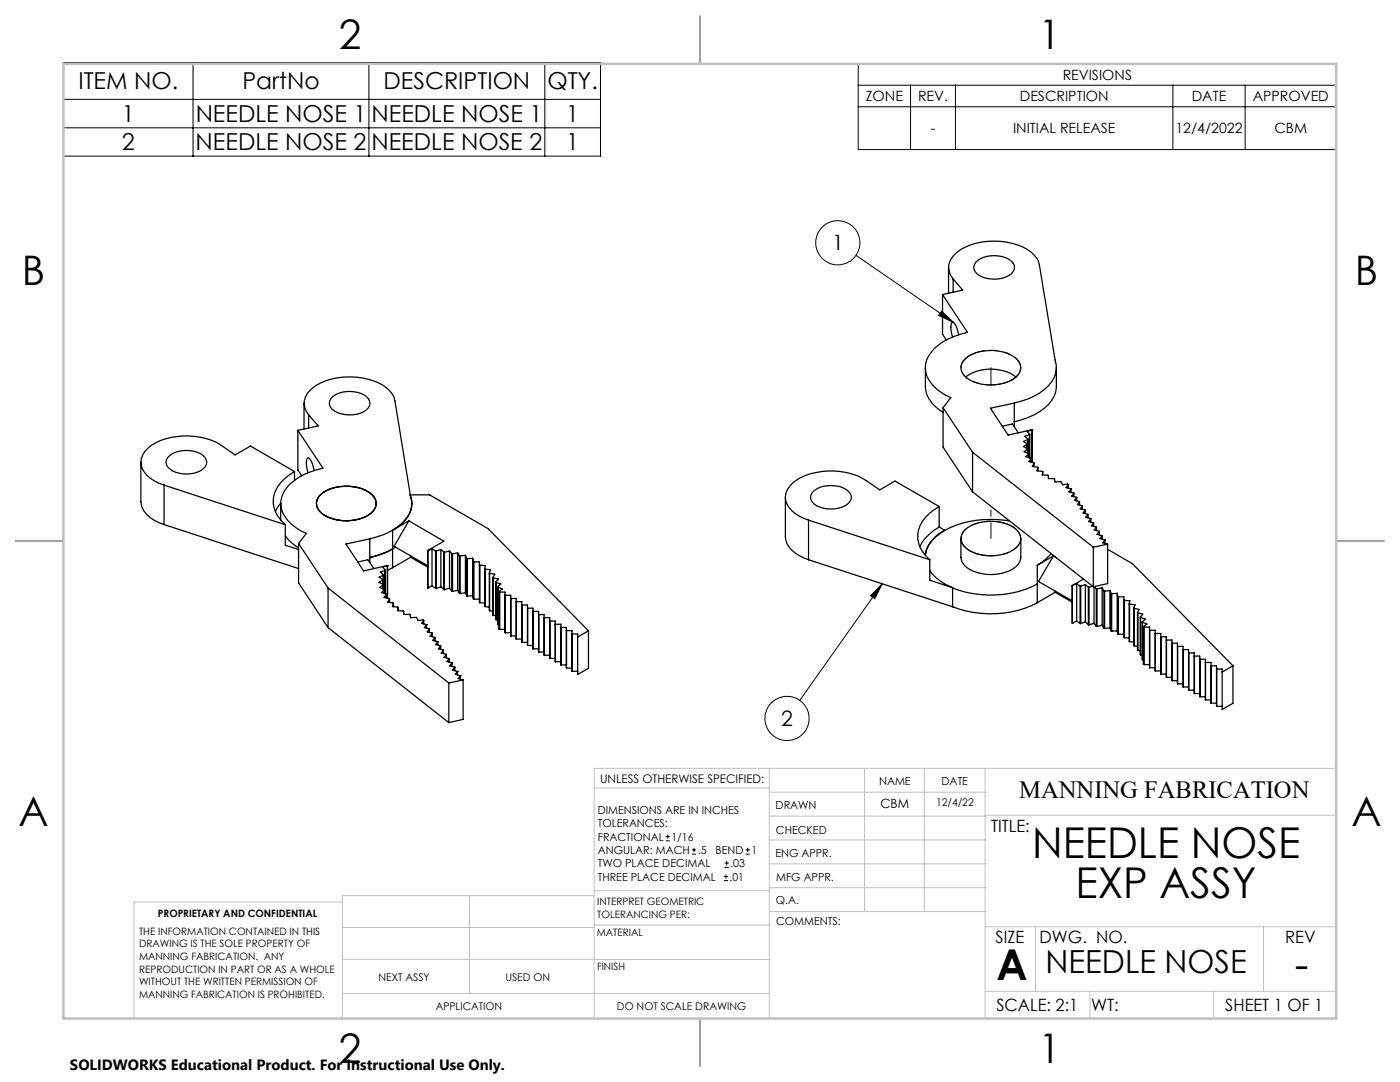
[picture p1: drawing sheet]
<svg xmlns="http://www.w3.org/2000/svg" width="279mm" height="216mm" viewBox="0 0 279 216" stroke-linecap="round" stroke-linejoin="round" font-family="sans-serif">
<g fill="none" stroke="#000" stroke-width=".25">
<path d="M139.7 3.2v9.5M188.1 58.8l5 7.5a12.8 12.8 0 0 0-7.3 4 4.9 4.9 0 0 0 1 7.2l1.8 1.3 1.2 .5-1.6 2.1M188.1 58.8v7.9l.7 1.1M189.3 53.4v5.1M190.2 55.7a3.5 3.5 0 0 1 .8-5.4 13.6 13.6 0 0 1 14.7 0 4.1 4.1 0 0 1 1.7 2.6l3.2 19a5.2 5.2 0 0 1-2.2 5.9 14.3 14.3 0 0 1-6 2.6M190.2 55.7l1.9 2.2-4 .9M190.2 55.7v2.6M195.1 52a6 6 0 0 1 6.8 .1 1.72 1.72 0 0 1-.7 3 6.2 6.2 0 0 1-6.3-.5 1.61 1.61 0 0 1 .2-2.6zM66.5 79.1a6 6 0 0 1 6.7 .1 1.69 1.69 0 0 1 .6 1.7 1.69 1.69 0 0 1-1.2 1.3 6.2 6.2 0 0 1-6.3-.5 1.61 1.61 0 0 1 .2-2.6zM184.7 73.4v3.7a6.3 6.3 0 0 0 3.5 5.2M191.3 66.8l-.5-1.8a.74 .74 0 0 0-.8-.7l-.2 1 .3 1.9M192.6 71.6a8.7 8.7 0 0 1 9.1-.8 2.76 2.76 0 0 1 1.8 3.5 5.7 5.7 0 0 1-4.8 2.5 7.7 7.7 0 0 1-6.3-1.9 2.19 2.19 0 0 1 .2-3.3z"/>
<path d="M192.7 75.2a8.7 8.7 0 0 1 10.1 0M210.8 73.4v3.7a6 6 0 0 1-3.4 5.1 16.2 16.2 0 0 1-5 2M28.1 92.2v7.9a5 5 0 0 0 3.6 4.2l1 .4M32.7 96.8v7.9M32.7 96.8l24.2 7.9M33.4 91.3a5.5 5.5 0 0 1 6-1 2.05 2.05 0 0 1 1.8 2.4 3.5 3.5 0 0 1-3.2 1.8 4.5 4.5 0 0 1-4.8-1.8v-.9zM58.8 94.1l-8.8-5.1-3.1 1.8a14.4 14.4 0 0 0-13.8-3.2 6.6 6.6 0 0 0-4.9 3.8 3.8 3.8 0 0 0 1.8 4l.8 .6 1.9 .8M58.8 94.1a7.7 7.7 0 0 0-4.3 5.6 6.1 6.1 0 0 0 2.4 5M58.8 94.1v1.7M59.4 85.9l5.1 7.5a11.4 11.4 0 0 0-7.8 4.7 5 5 0 0 0 1.5 6.5l1.8 1.3 1.1 .5-1.5 2M59.4 85.9v7.9l.8 1.1M60.7 80.5v5.1"/>
<path d="M61.6 82.8a3.5 3.5 0 0 1 .8-5.4 13.6 13.6 0 0 1 14.7 0 4.1 4.1 0 0 1 1.7 2.6l3.1 19a5.1 5.1 0 0 1-2.1 5.8 14.3 14.3 0 0 1-6 2.7M61.6 82.8l1.9 2.2-4.1 .9M61.6 82.8v2.6M62.7 93.9l-.5-1.8a.74 .74 0 0 0-.8-.7l-.3 1 .4 1.9M63.9 98.8a8.6 8.6 0 0 1 9.1-1 3.1 3.1 0 0 1 2.1 3 4.1 4.1 0 0 1-3.1 2.7 8.9 8.9 0 0 1-7.7-1 2.33 2.33 0 0 1-.4-3.7zM63.9 98.7a8.7 8.7 0 0 1 9.2-.8 2.76 2.76 0 0 1 1.8 3.5 5.9 5.9 0 0 1-4.8 2.5 7.9 7.9 0 0 1-6.4-1.9 2.27 2.27 0 0 1 .2-3.3zM156.7 99.2v7.9a4.5 4.5 0 0 0 2.7 3.7l2 .9M162.1 98.3a5.6 5.6 0 0 1 7.5 0 1.69 1.69 0 0 1-.9 2.6 6.3 6.3 0 0 1-6.2-.4 1.62 1.62 0 0 1-.4-2.2zM188.2 81.4l5.9 8.8M188.2 81.4v7.8l5.9 8.9M194.1 90.2v7.9M194.1 90.2l24.1 19"/>
<path d="M194.1 98.1l24.1 19M200 85.1l2-.5 1.2 1.8M202.4 80.4l-4.7 1.1 3.5 5.3 4.8-1M202.4 80.4v4.8M205 88.5l-.7 .6 .8 .5M205 88.5v1M205.1 89.6l-.7 .5 .9 .5M205.1 89.6v.8M205.1 87.6l-.8 .5 .7 .4M205.1 87.6v2.9M205.3 90.6l-.5 .5 .9 .4M205.3 90.6v.7"/>
<path d="M205.5 86.7l-1 .4 .6 .5M205.5 86.7v4.7M205.5 86.6v.1M205.5 86.6v4.8M205.7 91.5l-.4 .6 1.1 .4M205.7 91.5v.7M206 85.8h.1M206 85.8l-1 .3 .5 .5M206 85.8v6.5M206.4 92.5l-.4 .6 1.2 .2M206.4 92.5v.6M207.2 93.3l-.3 .6 1.2 .2"/>
<path d="M207.2 93.3v.6M208.1 94.1l-.1 .7h1.2v.7h1.2l.2 .7 1.1-.1 .4 .6 1-.1 .1 .1M208.1 94.1v.7M213.2 96.7l-.4 .6 .9 .2v.7M213.2 96.7v.7M213.7 97.6l-.4 .5 1 .3v.7M214.3 98.4l-.4 .6 1 .2v.7M214.9 99.3l-.4 .5 .9 .3v.7M3.1 107.9h9.6M32.7 104.7l26.9 8.8M56 100.4l-1 1.7M56 100.5v3.3"/>
<path d="M56.9 106.9a8.7 8.7 0 0 0 2.7 2.4M56.9 104.7v4.1l2.7 .8M59.6 108.4l5.9 8.9M59.6 108.4v7.9l5.9 8.9M65.5 117.3l24.1 19M65.5 117.3v7.9M71.4 112.1l2-.4 1.2 1.8M73.8 107.5l-4.8 1 3.6 5.4 4.7-1M73.8 107.5v4.8M76.4 115.6l-.8 .6 .8 .5M76.4 115.6v1M76.4 116.7l-.6 .5 .9 .5"/>
<path d="M76.4 116.7v.8M76.5 114.7l-.8 .5 .7 .4M76.5 114.7v2.8M76.7 117.7l-.6 .5 1 .4M76.7 117.7v.7M76.8 113.8l-.9 .4 .6 .5M76.8 113.8v4.7M76.9 113.7l-.1 .1M76.9 113.7v4.8M77.1 118.6l-.4 .6 1.1 .4M77.1 118.6v.7M77.3 112.9h.1"/>
<path d="M77.3 112.9l-1 .3 .6 .5M77.3 112.9v6.5M77.8 119.6l-.4 .6 1.1 .2M77.8 119.6v.6M78.4 105.8a6.8 6.8 0 0 0 3.8-5.4l-.4-1.7h3.9l11.7 6.8 20 20.4M78.4 105.8v7.5M78.4 113.3l-1.1 .5M78.9 109.2a14.3 14.3 0 0 1-5.1 2.1 17.3 17.3 0 0 0 4.6-1.8M81.6 103.9l-3.2 1.9M81.6 103.9l7 4.1-3.2 1.9M81.6 103.9l-3 5.1 6.8 3.9M82 110.9v.3"/>
<path d="M82 111.2l3.4 2M82 111.2l-3.6 2.1M85.4 109.9h.1M85.4 117.3h.1M85.4 109.9v7.4M86.2 109.5l.7 .5M86.2 109.5l-.8 .4M86.2 109.5v7.4M86.2 116.9l.7 .5M86.2 116.9l-.8 .4M86.9 110h.2M86.9 117.4h.2"/>
<path d="M86.9 110v7.4M87.1 110v7.4M88 109.6l.6 .6M88 109.6l-.9 .4M88 109.6v7.5M88 117.1l.6 .6M88 117.1l-.9 .3M88.6 110.2h.1M88.6 117.7h.1M88.6 110.2v7.5M88.7 110.2v7.5M89.7 109.9l.5 .6"/>
<path d="M89.7 109.9l-1 .3M89.7 109.9v7.5M89.7 117.4l.5 .6M89.7 117.4l-1 .3M90.2 110.5h.1M90.2 118h.1M90.2 110.5v7.5M90.3 110.5v7.5M91.3 110.3l.4 .6M91.3 110.3l-1 .2M91.3 110.3v7.5M91.3 117.8l.4 .6"/>
<path d="M91.3 117.8l-1 .2M91.7 110.9h.1M91.7 118.4h.1M91.7 110.9v7.5M91.8 110.9v7.5M92.9 110.8l.2 .6M92.9 110.8l-1.1 .1M92.9 110.8v7.5M92.9 118.3l.2 .6M92.9 118.3l-1.1 .1M93.1 111.4l.1 .1M93.1 118.9l.1 .1"/>
<path d="M93.1 111.4v7.5M93.2 111.5v7.5M94.3 111.4l.2 .6M94.3 111.4l-1.1 .1M94.3 111.4v7.5M94.3 118.9l.2 .6M94.3 118.9l-1.1 .1M94.5 112l.1 .1M94.5 119.5l.1 .1M94.5 112v7.5M94.6 112.1h1.1v8.1l.1 .1M94.6 112.1v7.5"/>
<path d="M94.6 119.6h1.1M95.7 112.7l.1 .1M95.8 112.8l1.1 .1-.2 .6M95.8 112.8v7.5M96.7 113.5l.1 .1M96.7 113.5l.1 7.5M96.8 113.6l1.1 .1-.3 .6M96.8 113.6v7.4M97.6 114.3l.1 .1M97.6 114.3l.1 7.5M97.7 114.4l1 .2-.3 .6M97.7 114.4v7.4"/>
<path d="M98.4 115.2v.1M98.4 115.2v7.5M98.4 115.3l1 .2-.4 .6M98.4 115.3v7.4M99 116.1v.1M99 116.1v7.5M99 116.2l.9 .3-.6 .6M99 116.2v7.4M99.3 117.1l.1 .1M99.3 117.1l.1 7.5M99.4 117.2l.9 .3-.7 .5M99.4 117.2v7.4"/>
<path d="M99.6 118l.1 .1M99.6 118v7.5l.1 .1M99.7 118.1h1.1v8.2M99.7 118.1v7.5M100.8 118.7v.1M100.8 118.8h1.1l.1 8.1M100.8 118.8v7.5M101.9 119.4h1.1v8.1M161.4 103.8v7.9M161.4 103.8l24.2 7.9M161.4 111.7l28.7 9.4M185.6 113.9a9.5 9.5 0 0 0 4.5 3.4"/>
<path d="M185.6 111.7v4.1l4.5 1.5M187.4 101.1l-8.8-5.1-3 1.8a15.5 15.5 0 0 0-6.8-3.5 13.8 13.8 0 0 0-9.9 1.6 3.8 3.8 0 0 0-1.9 4.6 6.8 6.8 0 0 0 4.4 3.3M187.4 101.1a7.7 7.7 0 0 0-4.2 5.5 6 6 0 0 0 2.4 5.1M187.4 105.2a8.4 8.4 0 0 0-3.8 3.9M187.4 105.2l1.1 .6M187.4 101.1v4.1M188.5 105.8a7 7 0 0 0-3.8 5 6.5 6.5 0 0 1 3.8-4.9M188.5 105.8v.1M190.1 117.3v3.8M191.8 107.5v3.7a3.3 3.3 0 0 0 2.4 2.8 9 9 0 0 0 8.5-.9 2.57 2.57 0 0 0 1-1.9v-3.7M192.5 105.8a8.7 8.7 0 0 1 9.1-1 2.84 2.84 0 0 1 1.9 3.5 6.3 6.3 0 0 1-5.6 2.6 6.6 6.6 0 0 1-5.8-2.4 2.14 2.14 0 0 1 .4-2.7zM201.5 104a20 20 0 0 0-13 1.9"/>
<path d="M207 116.5a20.9 20.9 0 0 1-16.9 .8M207 112.8v7.5M209.8 110.5a9.4 9.4 0 0 1-2.8 2.3M210.2 110.9l-3.2 1.9M210.2 110.9l.7 .4M210.2 110.9l-2.9 5.1 6.7 3.9M210.6 117.9v.3M210.6 118.2l3.4 2M210.6 118.2l-3.6 2.1M214 116.8h.1M214 116.8v7.5M214.9 116.5l.6 .4"/>
<path d="M214.9 116.5l-.9 .3M214.9 116.5v7.4M215.4 100.1l-.4 .6 1 .2v.7M215.5 116.9l.2 .1M215.5 116.9v7.5M215.7 117v7.4M216 101l-.4 .5 1 .3M216.3 115.5l-2.3 1.3M216.6 101.8v.7M216.6 101.8l-.5 .6 1 .3M216.6 116.6l.6 .6M216.6 116.6l-.9 .4"/>
<path d="M216.6 116.6v7.5M217.1 102.7l-.4 .5 1 .3M217.1 102.7v.6M217.2 117.2h.1M217.2 117.2v7.4M217.3 117.2v7.5M217.7 103.5l-.5 .6 1.1 .3M217.7 103.5v.7M218.1 117l-.8 .2M218.2 109.2v7.9M218.3 104.4l-.5 .5 1 .3M218.3 104.4v.6"/>
<path d="M218.3 117.1v7.3M218.4 117.1l.4 .4M218.8 117.5h.1M218.8 117.5v7.5M218.8 105.2l-.4 .6 1 .2M218.8 105.2v.7M218.9 117.5v7.5M219.4 106h.1M219.4 106l-.5 .6 1.1 .3M219.4 106v.8M220 117.3l.3 .6M220 117.3l-1.1 .2"/>
<path d="M220 106.9v.7M220 117.3v7.5M220 106.9l-.5 .6 1 .2M220.3 117.9l.2 .1M220.3 117.9v7.5M220.5 118v7.4M220.5 107.7l-.4 .6 1 .3M220.5 107.7v.7M221.1 109.6l4.9 2.9 20.1 20.4M221.1 108.6l-2.9 .6M221.1 108.6v7.9l-2.9 .6M221.5 117.8l.3 .6"/>
<path d="M221.5 117.8l-1 .2M221.5 117.8v7.5M221.8 118.4l.1 .1M221.8 118.4v7.5M221.9 118.5v7.4M223 118.4l.1 .6M223 118.4l-1.1 .1M223 118.4v7.5M223.1 119l.1 .1M223.1 119v7.5M223.2 119.1h1.1v8.1h.1M223.2 119.1v7.5"/>
<path d="M224.3 119.7l.1 .1M224.4 119.8l1.1 .1-.1 .6M224.4 119.8v7.4M266.7 107.9h9.5M65.5 125.2l24.1 19M78.5 120.4l-.2 .6 1.2 .2M78.5 120.4v.6M79.5 121.2l-.1 .6 1.2 .2v.6h1.1l.3 .7 1.1-.1 .3 .6 1.1-.1 .1 .1M79.5 121.2v.6M84.6 123.8l-.5 .6 1 .2M84.6 123.8v.7M85.1 124.6h.1"/>
<path d="M85.1 124.6l-.4 .6 1 .3v.7M85.1 124.6v.7M85.7 125.5l-.4 .6 1 .2v.7M86.3 126.4l-.5 .5 1 .3M86.8 127.2l-.4 .6 1 .3M86.8 127.2v.7M87.4 128.1l-.5 .5 1 .3M87.4 128.1v.6M87.9 128.9v.7M87.9 128.9l-.4 .6 1 .3M88.5 129.8l-.4 .5 1 .3M88.5 129.8v.6"/>
<path d="M89.1 130.6l-.5 .6 1 .2M89.1 130.6v.7M89.6 136.3v7.9M89.6 131.4l-.4 .6 1 .3M89.6 131.4v.7M90.2 132.3l-.5 .6 1 .2M90.2 132.3v.7M90.7 133.1h.1M90.8 133.1l-.5 .6 1 .3M90.8 133.1v.7M91.3 134h.1M91.3 134l-.4 .5 1 .3"/>
<path d="M91.3 134v.7M91.9 134.8h.1M91.9 134.8v.7M91.9 134.8l-.5 .6 1 .3M92.4 135.7l-2.8 .6M92.4 135.7v7.8l-2.8 .7M95.8 120.3h.9M96.8 121l.8 .1M97.7 121.8l.7 .2M98.4 122.7l.6 .2M99 123.6l.3 .2M99.4 124.6l.2 .1"/>
<path d="M99.7 125.6h1.1M100.8 126.3h1.1M101.9 126.9h.1M102 126.9h1M103 120.1h1.1v8.1h1.2M103 127.5h.1M103 127.5h1.1M104.1 120.7h.1M104.2 120.7h1.1v8.1h1.1M104.2 120.7v7.5M105.3 121.3v.1M105.3 121.4h1.1v8.1"/>
<path d="M105.3 121.4v7.4M106.4 122h.1M106.4 122h1.1v8.1M106.4 122v7.5M106.4 129.5h1.1M107.5 122.6h1.1v8.1M107.5 122.6v7.5M107.5 130.1h1.1M108.6 123.3h1.1v8.1h1.1M108.6 123.3v7.4M108.6 130.7h1.1M109.7 123.9h.1"/>
<path d="M109.7 123.9h1.1v8.1M109.7 123.9v7.5M110.8 124.5v.1M110.8 124.6h1.1l.1 8.1M110.8 124.6v7.4M110.8 132h1.1M111.9 125.2h1.1l.1 8.1M111.9 132.6l.1 .1M112 132.7h1M113 125.8h1.2v8.1h1.1M113.1 125.8v7.5M113.1 133.3h1.1"/>
<path d="M114.2 126.5h.1M114.2 126.5v7.4M117.4 125.9l-2.1 1.2M117.4 125.9v7.4l-2.1 1.3v-8.1h-1.1M207 120.3a20.9 20.9 0 0 1-16.9 .8M214 124.3h.1M214.9 123.9l.6 .5M214.9 123.9l-.9 .4M215.5 124.4h.2M216.6 124.1l.6 .5M216.6 124.1l-.9 .3M217.2 124.6l.1 .1"/>
<path d="M218.3 124.4l.5 .6M218.3 124.4l-1 .3M218.8 125h.1M220 124.8l.3 .6M220 124.8l-1.1 .2M220.3 125.4h.2M221.5 125.3l.3 .6M221.5 125.3l-1 .1M221.8 125.9h.1M223 125.9l.1 .6M223 125.9h-1.1M223.1 126.5l.1 .1"/>
<path d="M224.3 126.5l-1.1 .1M224.4 127.2l1 .1M225.4 120.5h.1M225.4 120.5v7.5M225.4 120.5l1.1 .2-.2 .6M225.4 128l.9 .1M226.3 121.3v.1M226.3 121.3v7.6M226.3 121.4l1.1 .2-.4 .6M226.3 121.4v7.5M226.3 128.9l.7 .1M227 122.2l.1 .1"/>
<path d="M227 122.2l.1 7.6M227.1 122.3l1 .3-.5 .5M227.1 122.3v7.5M227.1 129.8l.5 .1M227.6 123.1v.1M227.6 123.1v7.6M227.6 123.2l1 .3-.6 .6M227.6 123.2v7.5M227.6 130.7l.4 .1M228 124.1h.1M228 124.1v7.5M228 124.1l.9 .4-.7 .5"/>
<path d="M228 131.6l.2 .1M228.2 125l.2 .1M228.2 125v7.5l.2 .1M228.4 125.1h1v8.1M228.4 125.1v7.5M228.4 132.6h1M229.4 125.8h1.1l.1 8.1M229.4 125.8v7.4M229.4 133.2h1.1M230.5 126.4h1.2v8.1h1.1M230.5 133.8l.1 .1M230.6 133.9h1.1"/>
<path d="M231.7 127v.1M231.7 127.1h1.1v8h1.1M231.7 127.1v7.4M232.8 127.7h.1M232.8 127.7h1.1v8.1M232.8 127.7v7.4M233.9 128.3h.1M233.9 128.3h1.1v8.2M233.9 128.3v7.5M233.9 135.8h1.1M235 129h1.1v8.1h1.1M235 129v7.5"/>
<path d="M235 136.5h1.1M236.1 129.6h1.1v8.1h1.1M236.1 129.6v7.5M237.2 130.2v.1M237.2 130.3h1.1l.1 8.1M237.2 130.3v7.4M238.3 130.9h.1M238.4 130.9h1l.1 8.1M238.4 130.9v7.5M238.4 138.4h1M239.4 131.6h1.2v8.1M239.5 131.6v7.4"/>
<path d="M239.5 139h1.1M240.6 132.2h1.1v8.1h1.1M240.6 139.6v.1M240.6 139.7h1.1M241.7 132.8v.1M241.7 132.9h1.1v8h1.1M241.7 132.9v7.4M242.8 133.5h.1M242.8 133.5v7.4M246.1 132.9l-2.2 1.2M246.1 132.9v7.4l-2.2 1.3v-8.1h-1.1M139.7 203.2v9.6"/>
</g>
<path d="M202 75.8a9 9 0 0 1-9.2-.5 2.4 2.4 0 0 1 .4-4.2 8.8 8.8 0 0 1 9.8 .6 2.31 2.31 0 0 1-.4 3.7l-.6 .4M193.5 109.9a9 9 0 0 0 9.2-.6 2.4 2.4 0 0 0-.4-4.1 8.8 8.8 0 0 0-9.8 .6 2.31 2.31 0 0 0 .4 3.7l.6 .4" fill="none" stroke="#000" stroke-width=".2" stroke-dasharray="6.3 1.3 1.3 1.3 1.3 1.3" stroke-dashoffset=".8"/>
<path d="M197.8 107.4v-6.4" fill="none" stroke="#000" stroke-width=".2" stroke-dasharray="6.3 1.3 1.3 1.3 1.3 1.3" stroke-dashoffset="3.2"/>
<path d="M197.8 76.8v-3.4" fill="none" stroke="#000" stroke-width=".2" stroke-dasharray="6.3 1.3 1.3 1.3 1.3 1.3"/>
<g fill="none" stroke="#000" stroke-width=".2">
<path d="M12.7 12.5h107.1v18.7h-107.1zM12.7 19.8h107.1M38.5 12.5v18.7M73.6 12.5v18.7M108.7 12.5v18.7M171.3 12.7h95.4v17.1h-95.4zM171.3 17h95.4M181.7 17v12.8M190.7 17v12.8M234.1 17v12.8M248.5 17v12.8M12.7 25.5h107.1"/>
<path d="M171.3 21.3h95.4M170.8 50.9l19.6 13.5M187.9 62.1l2.5 2.3-3.1-1.5zM176.1 116.5l-1.5 3-.9-.6zM176.1 116.5l-16.5 23.3M132.9 167.8h.8M132.9 166.9h.8M133.3 166.5v.9M138.1 170.4h.8M138.1 169.6h.8M138.5 169.2v.8M144.5 175.7h.8"/>
<path d="M144.5 174.9h.8M144.6 173.1h.9M144.6 172.2h.9M144.9 174.5v.8M145 171.8v.8M148.8 170.4h.8M148.8 169.6h.8M149.2 169.2v.8"/>
<circle cx="167.2" cy="48.4" r="4.4"/>
<circle cx="157.1" cy="143.4" r="4.4"/>
</g>
<g fill="none" stroke="#c0c0c0" stroke-width=".2">
<path d="M118.6 157.2h34.9M153.5 153.3v49.9M153.5 158.1h43.1M172.5 153.3v28.6M184.4 153.3v28.6M196.6 153.3v49.9M266.7 153.3h-148.1v49.9M68.3 180h-41.6v23.2M93.7 178.7v19.5M118.6 178.7h-50.3v24.5M118.6 177.7h35M153.5 167.6h43.1"/>
<path d="M153.5 162.8h43.1M153.5 172.4h43.1M153.5 177.1h43.1M196.6 162.7h70.1M68.3 198.2h85.2M68.3 191.4l85.2 .1M68.3 185.1h50.3M118.6 184.6h35M153.6 181.9h43M196.6 197.8h70.1M196.6 184.9h70.1M206.7 184.9v12.9"/>
<path d="M217.5 197.8v5.4M242.2 197.8v5.4M252.2 184.9v12.9"/>
</g>
<path d="M139.7 3.2v9.5M3.1 107.9h9.6M266.7 107.9h9.5M139.7 203.2v9.6" fill="none" stroke="#c0c0c0" stroke-width=".25"/>
<path d="M12.7 12.7h254v190.5h-254z" fill="none" stroke="#c0c0c0" stroke-width=".5"/>
<path d="M187.9 62.1l2.5 2.3-3.1-1.5zM176.1 116.5l-1.5 3-.9-.6z" fill="#000"/>
<g font-size="8.5">
<text x="206" y="171.2">NEEDLE NOSE</text>
<text x="214.6" y="179.3">EXP ASSY</text>
<text x="198.9" y="195.5">A</text>
<text x="258.4" y="195.4">-</text>
</g>
<g font-size="8.1">
<text x="67.6" y="9.7">2</text>
<text x="207.3" y="9.7">1</text>
<text x="4.4" y="57">B</text>
<text x="270.4" y="57">B</text>
<text x="3.7" y="164.9">A</text>
<text x="269.7" y="164.9">A</text>
<text x="67.6" y="212.2">2</text>
<text x="207.3" y="212.2">1</text>
</g>
<text font-size="6.3" x="208.7" y="194.1">NEEDLE NOSE</text>
<text font-size="4.9" x="203.4" y="159.3">MANNING FABRICATION</text>
<g font-size="4.7">
<text x="15.6" y="17.8">ITEM NO.</text>
<text x="48.4" y="17.8">PartNo</text>
<text x="76.5" y="17.8">DESCRIPTION</text>
<text x="109.2" y="17.8">QTY.</text>
<text x="24.3" y="30">2</text>
<text x="24.3" y="24.3">1</text>
<text x="39" y="30">NEEDLE NOSE 2</text>
<text x="39.1" y="24.3">NEEDLE NOSE 1</text>
<text x="74.1" y="30">NEEDLE NOSE 2</text>
<text x="74.1" y="24.3">NEEDLE NOSE 1</text>
<text x="113" y="30">1</text>
<text x="113" y="24.3">1</text>
</g>
<g font-size="4.2">
<text x="166" y="49.9">1</text>
<text x="155.9" y="144.8">2</text>
</g>
<g font-size="3.4">
<text x="197.8" y="166">TITLE:</text>
<text x="198.7" y="188.1">SIZE</text>
<text x="207.5" y="188.1">DWG. NO.</text>
<text x="256.5" y="188.2">REV</text>
<text x="198.8" y="201.7">SCALE: 2:1</text>
<text x="217.7" y="201.8">WT:</text>
<text x="244.5" y="201.7">SHEET 1 OF 1</text>
</g>
<text font-size="3" x="14" y="213.5">SOLIDWORKS Educational Product. For Instructional Use Only.</text>
<g font-size="2.8">
<text x="212.1" y="15.9">REVISIONS</text>
<text x="172.8" y="20.2">ZONE</text>
<text x="183.2" y="20.2">REV.</text>
<text x="203.5" y="20.2">DESCRIPTION</text>
<text x="237.8" y="20.2">DATE</text>
<text x="250" y="20.2">APPROVED</text>
<text x="185.7" y="26.6">-</text>
<text x="202.2" y="26.6">INITIAL RELEASE</text>
<text x="234.6" y="26.6">12/4/2022</text>
<text x="254.3" y="26.6">CBM</text>
</g>
<text font-size="2.5" x="175.7" y="161.3">CBM</text>
<text font-size="2.4" x="119.8" y="156.2">UNLESS OTHERWISE SPECIFIED:</text>
<g font-size="2.2">
<text x="154.8" y="161.4">DRAWN</text>
<text x="175.4" y="156.6">NAME</text>
<text x="187.9" y="156.7">DATE</text>
<text x="119.3" y="162.4">DIMENSIONS ARE IN INCHES</text>
<text x="119.3" y="165.1">TOLERANCES:</text>
<text x="119.3" y="167.8">FRACTIONAL</text>
<text x="134" y="167.8">1/16</text>
<text x="154.9" y="166.3">CHECKED</text>
<text x="119.3" y="173.1">TWO PLACE DECIMAL</text>
<text x="119.3" y="170.4">ANGULAR: MACH</text>
<text x="139.2" y="170.4">.5</text>
<text x="142.8" y="170.4">BEND</text>
<text x="145.8" y="173.1">.03</text>
<text x="150" y="170.4">1</text>
<text x="154.8" y="171">ENG APPR.</text>
<text x="119.3" y="175.7">THREE PLACE DECIMAL</text>
<text x="145.6" y="175.7">.01</text>
<text x="154.9" y="175.7">MFG APPR.</text>
<text x="154.9" y="180.4">Q.A.</text>
<text x="154.9" y="184.6">COMMENTS:</text>
</g>
<g font-size="2.1">
<text x="186.8" y="160.7">12/4/22</text>
<text x="75.5" y="195.7">NEXT ASSY</text>
<text x="100.9" y="195.7">USED ON</text>
<text x="86.9" y="201.5">APPLICATION</text>
<text x="123.1" y="201.6">DO NOT SCALE DRAWING</text>
</g>
<g font-size="2">
<text x="31.5" y="182.9">PROPRIETARY AND CONFIDENTIAL</text>
<text x="119.2" y="180.6">INTERPRET GEOMETRIC</text>
<text x="119.2" y="183.1">TOLERANCING PER:</text>
<text x="27.8" y="186.5">THE INFORMATION CONTAINED IN THIS</text>
<text x="27.8" y="189">DRAWING IS THE SOLE PROPERTY OF</text>
<text x="27.8" y="191.6">MANNING FABRICATION. ANY</text>
<text x="119.1" y="186.7">MATERIAL</text>
<text x="27.8" y="194.1">REPRODUCTION IN PART OR AS A WHOLE</text>
<text x="27.8" y="196.6">WITHOUT THE WRITTEN PERMISSION OF</text>
<text x="119.1" y="193.5">FINISH</text>
<text x="27.8" y="199.1">MANNING FABRICATION IS PROHIBITED.</text>
</g>
</svg>
